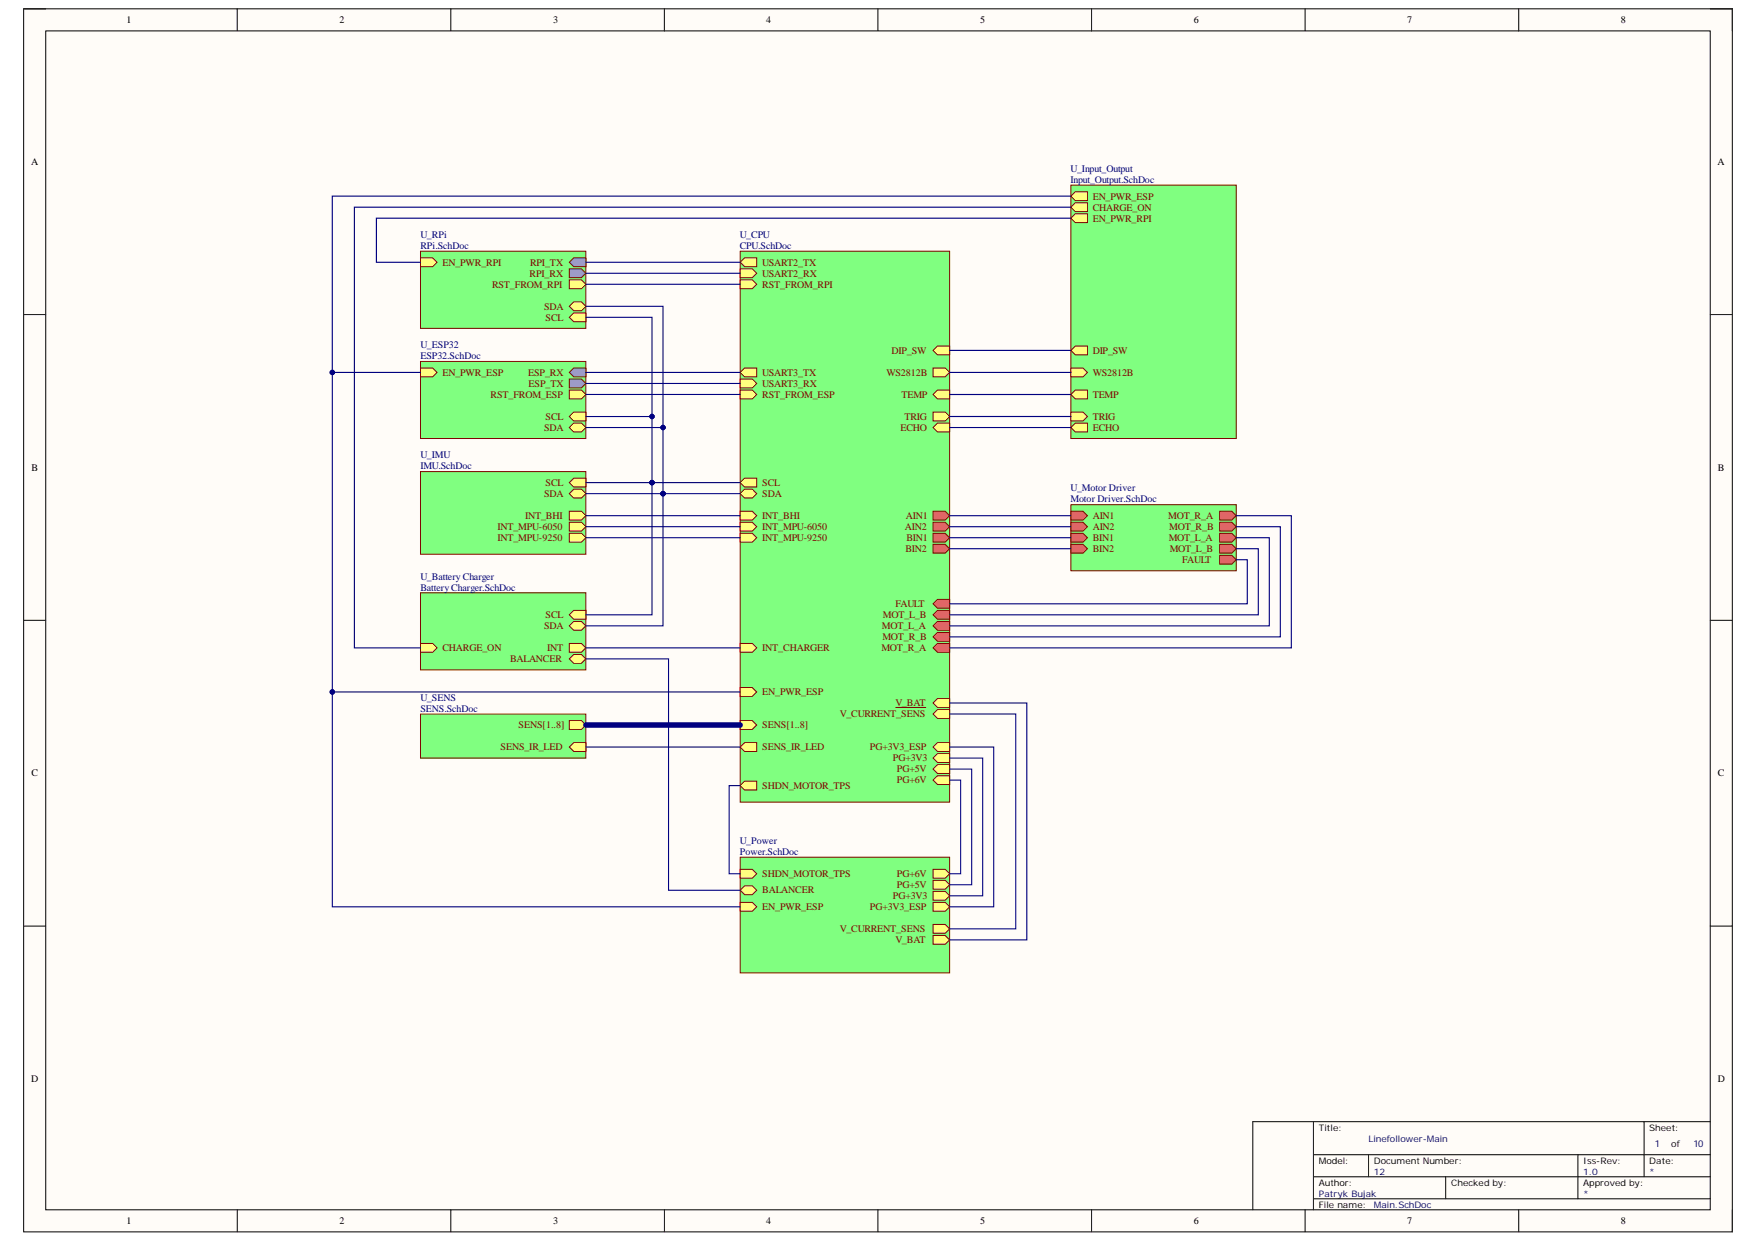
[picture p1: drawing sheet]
<svg xmlns="http://www.w3.org/2000/svg" width="297mm" height="210mm" viewBox="0 0 297 210" stroke-linecap="round" stroke-linejoin="round" font-family="sans-serif">
<path d="M4 1.5h288.7v206.5h-288.7z" fill-rule="evenodd" fill="#fffcf8"/>
<path d="M4 1.5h288.7v206.5h-288.7z" fill="none" stroke="#000" stroke-width=".17"/>
<path d="M7.7 5.2h281.3v199.1h-281.3z" fill-rule="evenodd" fill="#fffcf8"/>
<g fill="none" stroke="#000" stroke-width=".17">
<path d="M4 1.5h3.7M7.7 5.2h281.3v199.1h-281.3zM40.1 1.5v3.7M76.2 1.5v3.7M112.3 1.5v3.7M148.3 1.5v3.7M184.4 1.5v3.7M220.5 1.5v3.7M256.6 1.5v3.7M289 1.5h3.7v3.7M4 53.1h3.7M289 53.1h3.7"/>
<path d="M4 104.8h3.7M289 104.8h3.7M4 156.4h3.7M289 156.4h3.7M221.9 195h67.1M221.9 198.7h67.1M221.9 189.4v14.9M231.2 195v3.7M244.3 198.7v3.7M266.6 195v7.4M277.8 189.4v9.3M289 189.4h-77.3v14.9"/>
<path d="M40.1 204.3v3.7M76.2 204.3v3.7M112.3 204.3v3.7M148.3 204.3v3.7M184.4 204.3v3.7M220.5 204.3v3.7M221.9 202.4h67.1M256.6 204.3v3.7M292.7 204.3v3.7"/>
</g>
<path d="M71 120.6h28v7.4h-28z" fill-rule="evenodd" fill="#80ff80"/>
<path d="M71 120.6h28v7.4h-28z" fill="none" stroke="#800000" stroke-width=".17"/>
<path d="M96.2 121.7h2l.8 .7-.8 .8h-2z" fill-rule="evenodd" fill="#ffff80"/>
<path d="M96.2 121.7h2l.8 .7-.8 .8h-2z" fill="none" stroke="#800000" stroke-width=".17"/>
<path d="M96.2 126.2l.7-.8h2.1v1.5h-2.1z" fill-rule="evenodd" fill="#ffff80"/>
<path d="M96.2 126.2l.7-.8h2.1v1.5h-2.1z" fill="none" stroke="#800000" stroke-width=".17"/>
<path d="M125.1 144.8h35.4v19.5h-35.4z" fill-rule="evenodd" fill="#80ff80"/>
<path d="M125.1 144.8h35.4v19.5h-35.4z" fill="none" stroke="#800000" stroke-width=".17"/>
<path d="M125.1 146.8h2l.8 .8-.8 .7h-2z" fill-rule="evenodd" fill="#ffff80"/>
<path d="M125.1 146.8h2l.8 .8-.8 .7h-2z" fill="none" stroke="#800000" stroke-width=".17"/>
<path d="M157.7 146.8h2l.8 .8-.8 .7h-2z" fill-rule="evenodd" fill="#ffff80"/>
<path d="M157.7 146.8h2l.8 .8-.8 .7h-2z" fill="none" stroke="#800000" stroke-width=".17"/>
<path d="M157.7 148.7h2l.8 .7-.8 .8h-2z" fill-rule="evenodd" fill="#ffff80"/>
<path d="M157.7 148.7h2l.8 .7-.8 .8h-2z" fill="none" stroke="#800000" stroke-width=".17"/>
<path d="M157.7 150.5h2l.8 .8-.8 .7h-2z" fill-rule="evenodd" fill="#ffff80"/>
<path d="M157.7 150.5h2l.8 .8-.8 .7h-2z" fill="none" stroke="#800000" stroke-width=".17"/>
<path d="M157.7 152.4h2l.8 .7-.8 .8h-2z" fill-rule="evenodd" fill="#ffff80"/>
<path d="M157.7 152.4h2l.8 .7-.8 .8h-2z" fill="none" stroke="#800000" stroke-width=".17"/>
<path d="M125.1 152.4h2l.8 .7-.8 .8h-2z" fill-rule="evenodd" fill="#ffff80"/>
<path d="M125.1 152.4h2l.8 .7-.8 .8h-2z" fill="none" stroke="#800000" stroke-width=".17"/>
<path d="M157.7 156.1h2l.8 .8-.8 .7h-2z" fill-rule="evenodd" fill="#ffff80"/>
<path d="M157.7 156.1h2l.8 .8-.8 .7h-2z" fill="none" stroke="#800000" stroke-width=".17"/>
<path d="M157.7 158h2l.8 .7-.8 .8h-2z" fill-rule="evenodd" fill="#ffff80"/>
<path d="M157.7 158h2l.8 .7-.8 .8h-2z" fill="none" stroke="#800000" stroke-width=".17"/>
<path d="M125.1 150.3l.7-.7h1.3l.8 .7-.8 .8h-1.3z" fill-rule="evenodd" fill="#ffff80"/>
<path d="M125.1 150.3l.7-.7h1.3l.8 .7-.8 .8h-1.3z" fill="none" stroke="#800000" stroke-width=".17"/>
<path d="M180.9 85.2h28v11.2h-28z" fill-rule="evenodd" fill="#80ff80"/>
<path d="M180.9 85.2h28v11.2h-28z" fill="none" stroke="#800000" stroke-width=".17"/>
<path d="M180.9 88.2h2.1l.7 .7-.7 .8h-2.1z" fill-rule="evenodd" fill="#e06666"/>
<path d="M180.9 88.2h2.1l.7 .7-.7 .8h-2.1z" fill="none" stroke="#800000" stroke-width=".17"/>
<path d="M180.9 86.3h2.1l.7 .8-.7 .7h-2.1z" fill-rule="evenodd" fill="#e06666"/>
<path d="M180.9 86.3h2.1l.7 .8-.7 .7h-2.1z" fill="none" stroke="#800000" stroke-width=".17"/>
<path d="M180.9 90.1h2.1l.7 .7-.7 .8h-2.1z" fill-rule="evenodd" fill="#e06666"/>
<path d="M180.9 90.1h2.1l.7 .7-.7 .8h-2.1z" fill="none" stroke="#800000" stroke-width=".17"/>
<path d="M180.9 91.9h2.1l.7 .8-.7 .7h-2.1z" fill-rule="evenodd" fill="#e06666"/>
<path d="M180.9 91.9h2.1l.7 .8-.7 .7h-2.1z" fill="none" stroke="#800000" stroke-width=".17"/>
<path d="M206.1 93.8h2l.8 .7-.8 .8h-2z" fill-rule="evenodd" fill="#e06666"/>
<path d="M206.1 93.8h2l.8 .7-.8 .8h-2z" fill="none" stroke="#800000" stroke-width=".17"/>
<path d="M206.1 88.2h2l.8 .7-.8 .8h-2z" fill-rule="evenodd" fill="#e06666"/>
<path d="M206.1 88.2h2l.8 .7-.8 .8h-2z" fill="none" stroke="#800000" stroke-width=".17"/>
<path d="M206.1 86.3h2l.8 .8-.8 .7h-2z" fill-rule="evenodd" fill="#e06666"/>
<path d="M206.1 86.3h2l.8 .8-.8 .7h-2z" fill="none" stroke="#800000" stroke-width=".17"/>
<path d="M206.1 91.9h2l.8 .8-.8 .7h-2z" fill-rule="evenodd" fill="#e06666"/>
<path d="M206.1 91.9h2l.8 .8-.8 .7h-2z" fill="none" stroke="#800000" stroke-width=".17"/>
<path d="M206.1 90.1h2l.8 .7-.8 .8h-2z" fill-rule="evenodd" fill="#e06666"/>
<path d="M206.1 90.1h2l.8 .7-.8 .8h-2z" fill="none" stroke="#800000" stroke-width=".17"/>
<path d="M125.1 42.4h35.4v93.1h-35.4z" fill-rule="evenodd" fill="#80ff80"/>
<path d="M125.1 42.4h35.4v93.1h-35.4z" fill="none" stroke="#800000" stroke-width=".17"/>
<path d="M125.1 121.7h2l.8 .7-.8 .8h-2z" fill-rule="evenodd" fill="#ffff80"/>
<path d="M125.1 121.7h2l.8 .7-.8 .8h-2z" fill="none" stroke="#800000" stroke-width=".17"/>
<path d="M125.1 81.5l.7-.7h2.1v1.4h-2.1z" fill-rule="evenodd" fill="#ffff80"/>
<path d="M125.1 81.5l.7-.7h2.1v1.4h-2.1z" fill="none" stroke="#800000" stroke-width=".17"/>
<path d="M125.1 83.4l.7-.8h1.3l.8 .8-.8 .7h-1.3z" fill-rule="evenodd" fill="#ffff80"/>
<path d="M125.1 83.4l.7-.8h1.3l.8 .8-.8 .7h-1.3z" fill="none" stroke="#800000" stroke-width=".17"/>
<path d="M125.1 86.3h2l.8 .8-.8 .7h-2z" fill-rule="evenodd" fill="#ffff80"/>
<path d="M125.1 86.3h2l.8 .8-.8 .7h-2z" fill="none" stroke="#800000" stroke-width=".17"/>
<path d="M125.1 90.1h2l.8 .7-.8 .7h-2z" fill-rule="evenodd" fill="#ffff80"/>
<path d="M125.1 90.1h2l.8 .7-.8 .7h-2z" fill="none" stroke="#800000" stroke-width=".17"/>
<path d="M125.1 88.2h2l.8 .7-.8 .8h-2z" fill-rule="evenodd" fill="#ffff80"/>
<path d="M125.1 88.2h2l.8 .7-.8 .8h-2z" fill="none" stroke="#800000" stroke-width=".17"/>
<path d="M157.7 88.2h2l.8 .7-.8 .8h-2z" fill-rule="evenodd" fill="#e06666"/>
<path d="M157.7 88.2h2l.8 .7-.8 .8h-2z" fill="none" stroke="#800000" stroke-width=".17"/>
<path d="M157.7 86.3h2l.8 .8-.8 .7h-2z" fill-rule="evenodd" fill="#e06666"/>
<path d="M157.7 86.3h2l.8 .8-.8 .7h-2z" fill="none" stroke="#800000" stroke-width=".17"/>
<path d="M157.7 90.1h2l.8 .7-.8 .7h-2z" fill-rule="evenodd" fill="#e06666"/>
<path d="M157.7 90.1h2l.8 .7-.8 .7h-2z" fill="none" stroke="#800000" stroke-width=".17"/>
<path d="M157.7 91.9h2l.8 .8-.8 .7h-2z" fill-rule="evenodd" fill="#e06666"/>
<path d="M157.7 91.9h2l.8 .8-.8 .7h-2z" fill="none" stroke="#800000" stroke-width=".17"/>
<path d="M157.7 102l.7-.8h2.1v1.5h-2.1z" fill-rule="evenodd" fill="#e06666"/>
<path d="M157.7 102l.7-.8h2.1v1.5h-2.1z" fill="none" stroke="#800000" stroke-width=".17"/>
<path d="M157.7 107.5l.7-.7h2.1v1.5h-2.1z" fill-rule="evenodd" fill="#e06666"/>
<path d="M157.7 107.5l.7-.7h2.1v1.5h-2.1z" fill="none" stroke="#800000" stroke-width=".17"/>
<path d="M157.7 109.4l.7-.7h2.1v1.4h-2.1z" fill-rule="evenodd" fill="#e06666"/>
<path d="M157.7 109.4l.7-.7h2.1v1.4h-2.1z" fill="none" stroke="#800000" stroke-width=".17"/>
<path d="M157.7 103.8l.7-.7h2.1v1.5h-2.1z" fill-rule="evenodd" fill="#e06666"/>
<path d="M157.7 103.8l.7-.7h2.1v1.5h-2.1z" fill="none" stroke="#800000" stroke-width=".17"/>
<path d="M157.7 105.7l.7-.8h2.1v1.5h-2.1z" fill-rule="evenodd" fill="#e06666"/>
<path d="M157.7 105.7l.7-.8h2.1v1.5h-2.1z" fill="none" stroke="#800000" stroke-width=".17"/>
<path d="M125.1 132.7l.7-.8h2.1v1.5h-2.1z" fill-rule="evenodd" fill="#ffff80"/>
<path d="M125.1 132.7l.7-.8h2.1v1.5h-2.1z" fill="none" stroke="#800000" stroke-width=".17"/>
<path d="M157.7 126.2l.7-.8h2.1v1.5h-2.1z" fill-rule="evenodd" fill="#ffff80"/>
<path d="M157.7 126.2l.7-.8h2.1v1.5h-2.1z" fill="none" stroke="#800000" stroke-width=".17"/>
<path d="M157.7 131.7l.7-.7h2.1v1.5h-2.1z" fill-rule="evenodd" fill="#ffff80"/>
<path d="M157.7 131.7l.7-.7h2.1v1.5h-2.1z" fill="none" stroke="#800000" stroke-width=".17"/>
<path d="M157.7 129.9l.7-.8h2.1v1.5h-2.1z" fill-rule="evenodd" fill="#ffff80"/>
<path d="M157.7 129.9l.7-.8h2.1v1.5h-2.1z" fill="none" stroke="#800000" stroke-width=".17"/>
<path d="M157.7 128l.7-.7h2.1v1.5h-2.1z" fill-rule="evenodd" fill="#ffff80"/>
<path d="M157.7 128l.7-.7h2.1v1.5h-2.1z" fill="none" stroke="#800000" stroke-width=".17"/>
<path d="M125.1 126.2l.7-.8h2.1v1.5h-2.1z" fill-rule="evenodd" fill="#ffff80"/>
<path d="M125.1 126.2l.7-.8h2.1v1.5h-2.1z" fill="none" stroke="#800000" stroke-width=".17"/>
<path d="M157.7 69.6h2l.8 .7-.8 .8h-2z" fill-rule="evenodd" fill="#ffff80"/>
<path d="M157.7 69.6h2l.8 .7-.8 .8h-2z" fill="none" stroke="#800000" stroke-width=".17"/>
<path d="M157.7 72.2l.7-.8h2.1v1.5h-2.1z" fill-rule="evenodd" fill="#ffff80"/>
<path d="M157.7 72.2l.7-.8h2.1v1.5h-2.1z" fill="none" stroke="#800000" stroke-width=".17"/>
<path d="M157.7 66.6l.7-.7h2.1v1.5h-2.1z" fill-rule="evenodd" fill="#ffff80"/>
<path d="M157.7 66.6l.7-.7h2.1v1.5h-2.1z" fill="none" stroke="#800000" stroke-width=".17"/>
<path d="M157.7 62.1h2l.8 .8-.8 .7h-2z" fill-rule="evenodd" fill="#ffff80"/>
<path d="M157.7 62.1h2l.8 .8-.8 .7h-2z" fill="none" stroke="#800000" stroke-width=".17"/>
<path d="M157.7 59.2l.7-.8h2.1v1.5h-2.1z" fill-rule="evenodd" fill="#ffff80"/>
<path d="M157.7 59.2l.7-.8h2.1v1.5h-2.1z" fill="none" stroke="#800000" stroke-width=".17"/>
<path d="M157.7 120.6l.7-.8h2.1v1.5h-2.1z" fill-rule="evenodd" fill="#ffff80"/>
<path d="M157.7 120.6l.7-.8h2.1v1.5h-2.1z" fill="none" stroke="#800000" stroke-width=".17"/>
<path d="M157.7 118.7l.7-.7h2.1v1.5h-2.1z" fill-rule="evenodd" fill="#ffff80"/>
<path d="M151.4 119.5h5M157.7 118.7l.7-.7h2.1v1.5h-2.1z" fill="none" stroke="#800000" stroke-width=".17"/>
<path d="M125.1 116.1h2l.8 .8-.8 .7h-2z" fill-rule="evenodd" fill="#ffff80"/>
<path d="M125.1 116.1h2l.8 .8-.8 .7h-2z" fill="none" stroke="#800000" stroke-width=".17"/>
<path d="M125.1 108.7h2l.8 .7-.8 .7h-2z" fill-rule="evenodd" fill="#ffff80"/>
<path d="M125.1 108.7h2l.8 .7-.8 .7h-2z" fill="none" stroke="#800000" stroke-width=".17"/>
<path d="M125.1 65.9h2l.8 .7-.8 .8h-2z" fill-rule="evenodd" fill="#ffff80"/>
<path d="M125.1 65.9h2l.8 .7-.8 .8h-2z" fill="none" stroke="#800000" stroke-width=".17"/>
<path d="M125.1 47.3h2l.8 .7-.8 .7h-2z" fill-rule="evenodd" fill="#ffff80"/>
<path d="M125.1 47.3h2l.8 .7-.8 .7h-2z" fill="none" stroke="#800000" stroke-width=".17"/>
<path d="M125.1 44.3l.7-.8h2.1v1.5h-2.1z" fill-rule="evenodd" fill="#ffff80"/>
<path d="M125.1 44.3l.7-.8h2.1v1.5h-2.1z" fill="none" stroke="#800000" stroke-width=".17"/>
<path d="M125.1 45.4h2l.8 .7-.8 .8h-2z" fill-rule="evenodd" fill="#ffff80"/>
<path d="M125.1 45.4h2l.8 .7-.8 .8h-2z" fill="none" stroke="#800000" stroke-width=".17"/>
<path d="M125.1 64h2l.8 .8-.8 .7h-2z" fill-rule="evenodd" fill="#ffff80"/>
<path d="M125.1 64h2l.8 .8-.8 .7h-2z" fill="none" stroke="#800000" stroke-width=".17"/>
<path d="M125.1 62.9l.7-.8h2.1v1.5h-2.1z" fill-rule="evenodd" fill="#ffff80"/>
<path d="M125.1 62.9l.7-.8h2.1v1.5h-2.1z" fill="none" stroke="#800000" stroke-width=".17"/>
<path d="M71 79.6h28v14h-28z" fill-rule="evenodd" fill="#80ff80"/>
<path d="M71 79.6h28v14h-28z" fill="none" stroke="#800000" stroke-width=".17"/>
<path d="M96.2 86.3h2l.8 .8-.8 .7h-2z" fill-rule="evenodd" fill="#ffff80"/>
<path d="M96.2 86.3h2l.8 .8-.8 .7h-2z" fill="none" stroke="#800000" stroke-width=".17"/>
<path d="M96.2 90.1h2l.8 .7-.8 .7h-2z" fill-rule="evenodd" fill="#ffff80"/>
<path d="M96.2 90.1h2l.8 .7-.8 .7h-2z" fill="none" stroke="#800000" stroke-width=".17"/>
<path d="M96.2 88.2h2l.8 .7-.8 .8h-2z" fill-rule="evenodd" fill="#ffff80"/>
<path d="M96.2 88.2h2l.8 .7-.8 .8h-2z" fill="none" stroke="#800000" stroke-width=".17"/>
<path d="M96.2 81.5l.7-.7h2.1v1.4h-2.1z" fill-rule="evenodd" fill="#ffff80"/>
<path d="M96.2 81.5l.7-.7h2.1v1.4h-2.1z" fill="none" stroke="#800000" stroke-width=".17"/>
<path d="M96.2 83.4l.7-.8h1.3l.8 .8-.8 .7h-1.3z" fill-rule="evenodd" fill="#ffff80"/>
<path d="M96.2 83.4l.7-.8h1.3l.8 .8-.8 .7h-1.3z" fill="none" stroke="#800000" stroke-width=".17"/>
<path d="M71 61h28v13.1h-28z" fill-rule="evenodd" fill="#80ff80"/>
<path d="M71 61h28v13.1h-28z" fill="none" stroke="#800000" stroke-width=".17"/>
<path d="M96.2 64h2l.8 .8-.8 .7h-2z" fill-rule="evenodd" fill="#6d9eeb"/>
<path d="M96.2 64h2l.8 .8-.8 .7h-2z" fill="none" stroke="#800000" stroke-width=".17"/>
<path d="M96.2 62.9l.7-.8h2.1v1.5h-2.1z" fill-rule="evenodd" fill="#6d9eeb"/>
<path d="M96.2 62.9l.7-.8h2.1v1.5h-2.1z" fill="none" stroke="#800000" stroke-width=".17"/>
<path d="M71 62.1h2.1l.7 .8-.7 .7h-2.1z" fill-rule="evenodd" fill="#ffff80"/>
<path d="M71 62.1h2.1l.7 .8-.7 .7h-2.1z" fill="none" stroke="#800000" stroke-width=".17"/>
<path d="M96.2 72.2l.7-.8h1.3l.8 .8-.8 .7h-1.3z" fill-rule="evenodd" fill="#ffff80"/>
<path d="M96.2 72.2l.7-.8h1.3l.8 .8-.8 .7h-1.3z" fill="none" stroke="#800000" stroke-width=".17"/>
<path d="M96.2 70.3l.7-.7h2.1v1.5h-2.1z" fill-rule="evenodd" fill="#ffff80"/>
<path d="M96.2 70.3l.7-.7h2.1v1.5h-2.1z" fill="none" stroke="#800000" stroke-width=".17"/>
<path d="M96.2 65.9h2l.8 .7-.8 .8h-2z" fill-rule="evenodd" fill="#ffff80"/>
<path d="M96.2 65.9h2l.8 .7-.8 .8h-2z" fill="none" stroke="#800000" stroke-width=".17"/>
<path d="M71 42.4h28v13.1h-28z" fill-rule="evenodd" fill="#80ff80"/>
<path d="M71 42.4h28v13.1h-28z" fill="none" stroke="#800000" stroke-width=".17"/>
<path d="M96.2 44.3l.7-.8h2.1v1.5h-2.1z" fill-rule="evenodd" fill="#6d9eeb"/>
<path d="M96.2 44.3l.7-.8h2.1v1.5h-2.1z" fill="none" stroke="#800000" stroke-width=".17"/>
<path d="M96.2 45.4h2l.8 .7-.8 .8h-2z" fill-rule="evenodd" fill="#6d9eeb"/>
<path d="M96.2 45.4h2l.8 .7-.8 .8h-2z" fill="none" stroke="#800000" stroke-width=".17"/>
<path d="M96.2 51.7l.7-.7h1.3l.8 .7-.8 .8h-1.3z" fill-rule="evenodd" fill="#ffff80"/>
<path d="M96.2 51.7l.7-.7h1.3l.8 .7-.8 .8h-1.3z" fill="none" stroke="#800000" stroke-width=".17"/>
<path d="M96.2 53.6l.7-.8h2.1v1.5h-2.1z" fill-rule="evenodd" fill="#ffff80"/>
<path d="M96.2 53.6l.7-.8h2.1v1.5h-2.1z" fill="none" stroke="#800000" stroke-width=".17"/>
<path d="M71 43.5h2.1l.7 .8-.7 .7h-2.1z" fill-rule="evenodd" fill="#ffff80"/>
<path d="M71 43.5h2.1l.7 .8-.7 .7h-2.1z" fill="none" stroke="#800000" stroke-width=".17"/>
<path d="M96.2 47.3h2l.8 .7-.8 .7h-2z" fill-rule="evenodd" fill="#ffff80"/>
<path d="M96.2 47.3h2l.8 .7-.8 .7h-2z" fill="none" stroke="#800000" stroke-width=".17"/>
<path d="M180.9 31.3h28v42.8h-28z" fill-rule="evenodd" fill="#80ff80"/>
<path d="M180.9 31.3h28v42.8h-28z" fill="none" stroke="#800000" stroke-width=".17"/>
<path d="M180.9 62.2h2.1l.7 .7-.7 .7h-2.1z" fill-rule="evenodd" fill="#ffff80"/>
<path d="M180.9 62.2h2.1l.7 .7-.7 .7h-2.1z" fill="none" stroke="#800000" stroke-width=".17"/>
<path d="M180.9 69.6h2.1l.7 .7-.7 .8h-2.1z" fill-rule="evenodd" fill="#ffff80"/>
<path d="M180.9 69.6h2.1l.7 .7-.7 .8h-2.1z" fill="none" stroke="#800000" stroke-width=".17"/>
<path d="M180.9 72.2l.8-.7h2v1.4h-2z" fill-rule="evenodd" fill="#ffff80"/>
<path d="M180.9 72.2l.8-.7h2v1.4h-2z" fill="none" stroke="#800000" stroke-width=".17"/>
<path d="M181.7 65.9h2v1.5h-2l-.8-.8z" fill-rule="evenodd" fill="#ffff80"/>
<path d="M181.7 65.9h2v1.5h-2l-.8-.8z" fill="none" stroke="#800000" stroke-width=".17"/>
<path d="M181.7 34.2h2v1.5h-2l-.8-.7z" fill-rule="evenodd" fill="#ffff80"/>
<path d="M181.7 34.2h2v1.5h-2l-.8-.7z" fill="none" stroke="#800000" stroke-width=".17"/>
<path d="M180.9 59.2l.8-.8h2v1.5h-2z" fill-rule="evenodd" fill="#ffff80"/>
<path d="M180.9 59.2l.8-.8h2v1.5h-2z" fill="none" stroke="#800000" stroke-width=".17"/>
<path d="M180.9 33.1l.8-.7h2v1.5h-2z" fill-rule="evenodd" fill="#ffff80"/>
<path d="M180.9 33.1l.8-.7h2v1.5h-2z" fill="none" stroke="#800000" stroke-width=".17"/>
<path d="M181.7 36.1h2v1.5h-2l-.8-.8z" fill-rule="evenodd" fill="#ffff80"/>
<path d="M181.7 36.1h2v1.5h-2l-.8-.8z" fill="none" stroke="#800000" stroke-width=".17"/>
<path d="M71 100.1h28v13h-28z" fill-rule="evenodd" fill="#80ff80"/>
<path d="M71 100.1h28v13h-28z" fill="none" stroke="#800000" stroke-width=".17"/>
<path d="M96.2 105.7l.7-.8h1.3l.8 .8-.8 .7h-1.3z" fill-rule="evenodd" fill="#ffff80"/>
<path d="M96.2 105.7l.7-.8h1.3l.8 .8-.8 .7h-1.3z" fill="none" stroke="#800000" stroke-width=".17"/>
<path d="M96.2 103.8l.7-.7h2.1v1.5h-2.1z" fill-rule="evenodd" fill="#ffff80"/>
<path d="M96.2 103.8l.7-.7h2.1v1.5h-2.1z" fill="none" stroke="#800000" stroke-width=".17"/>
<path d="M71 108.7h2.1l.7 .7-.7 .7h-2.1z" fill-rule="evenodd" fill="#ffff80"/>
<path d="M71 108.7h2.1l.7 .7-.7 .7h-2.1z" fill="none" stroke="#800000" stroke-width=".17"/>
<path d="M96.2 108.7h2l.8 .7-.8 .7h-2z" fill-rule="evenodd" fill="#ffff80"/>
<path d="M96.2 108.7h2l.8 .7-.8 .7h-2z" fill="none" stroke="#800000" stroke-width=".17"/>
<path d="M96.2 111.3l.7-.8h1.3l.8 .8-.8 .7h-1.3z" fill-rule="evenodd" fill="#ffff80"/>
<path d="M96.2 111.3l.7-.8h1.3l.8 .8-.8 .7h-1.3z" fill="none" stroke="#800000" stroke-width=".17"/>
<g fill="none" stroke="#000080" stroke-width=".19">
<path d="M180.9 36.8h-117.3v7.5h7.5M99 53.6h11.2v16.7h-11.2M99 44.3h26.1M99 46.1h26.1M160.5 59.2h20.4M99 66.6h26.1M99 62.9h26.1M160.5 70.3h20.4M160.5 72.2h20.4M160.5 66.6h20.4M160.5 62.9h20.4M160.5 88.9h20.4"/>
<path d="M160.5 87.1h20.4M160.5 90.8h20.4M160.5 92.7h20.4M208.9 94.5h1.8v7.5h-50.2M208.9 92.7h3.7v11.1h-52.1M208.9 90.8h5.6v14.9h-54M208.9 88.9h7.4v18.7h-55.8M160.5 118.7h13v40h-13M125.1 132.7h-1.9v14.9h1.9M160.5 131.7h1.8v15.9h-1.8M160.5 129.9h3.7v19.5h-3.7M160.5 126.2h7.4v26.9h-7.4"/>
<path d="M160.5 128h5.5v23.3h-5.5M160.5 120.6h11.1v36.3h-11.1"/>
</g>
<circle cx="110.2" cy="70.3" r=".37" fill="#000080"/>
<circle cx="110.2" cy="70.3" r=".37" fill="none" stroke="#000080" stroke-width=".17"/>
<path d="M99 51.7h13v20.5" fill="none" stroke="#000080" stroke-width=".19"/>
<circle cx="112" cy="72.2" r=".37" fill="#000080"/>
<circle cx="112" cy="72.2" r=".37" fill="none" stroke="#000080" stroke-width=".17"/>
<path d="M99 72.2h13v33.5h-13" fill="none" stroke="#000080" stroke-width=".19"/>
<circle cx="112" cy="83.4" r=".37" fill="#000080"/>
<circle cx="112" cy="83.4" r=".37" fill="none" stroke="#000080" stroke-width=".17"/>
<circle cx="112" cy="72.2" r=".37" fill="#000080"/>
<circle cx="112" cy="72.2" r=".37" fill="none" stroke="#000080" stroke-width=".17"/>
<path d="M180.9 35h-121v74.4h11.2M99 81.5h11.2M208.9 87.1h9.3v22.3h-57.7M99 126.2h26.1" fill="none" stroke="#000080" stroke-width=".19"/>
<circle cx="110.2" cy="81.5" r=".37" fill="#000080"/>
<circle cx="110.2" cy="81.5" r=".37" fill="none" stroke="#000080" stroke-width=".17"/>
<path d="M110.2 81.5h14.9" fill="none" stroke="#000080" stroke-width=".19"/>
<circle cx="110.2" cy="81.5" r=".37" fill="#000080"/>
<circle cx="110.2" cy="81.5" r=".37" fill="none" stroke="#000080" stroke-width=".17"/>
<path d="M99 83.4h13" fill="none" stroke="#000080" stroke-width=".19"/>
<circle cx="112" cy="83.4" r=".37" fill="#000080"/>
<circle cx="112" cy="83.4" r=".37" fill="none" stroke="#000080" stroke-width=".17"/>
<path d="M112 83.4h13.1" fill="none" stroke="#000080" stroke-width=".19"/>
<circle cx="112" cy="83.4" r=".37" fill="#000080"/>
<circle cx="112" cy="83.4" r=".37" fill="none" stroke="#000080" stroke-width=".17"/>
<path d="M180.9 33.1h-124.8v29.8h15M99 88.9h26.1M99 90.8h26.1M99 87.1h26.1M99 109.4h26.1" fill="none" stroke="#000080" stroke-width=".19"/>
<circle cx="56.1" cy="62.9" r=".37" fill="#000080"/>
<circle cx="56.1" cy="62.9" r=".37" fill="none" stroke="#000080" stroke-width=".17"/>
<path d="M56.2 62.9v90.2h68.9" fill="none" stroke="#000080" stroke-width=".19"/>
<circle cx="56.1" cy="62.9" r=".37" fill="#000080"/>
<circle cx="56.1" cy="62.9" r=".37" fill="none" stroke="#000080" stroke-width=".17"/>
<circle cx="56.1" cy="116.8" r=".37" fill="#000080"/>
<circle cx="56.1" cy="116.8" r=".37" fill="none" stroke="#000080" stroke-width=".17"/>
<path d="M56.2 116.9h68.9" fill="none" stroke="#000080" stroke-width=".19"/>
<circle cx="56.1" cy="116.8" r=".37" fill="#000080"/>
<circle cx="56.1" cy="116.8" r=".37" fill="none" stroke="#000080" stroke-width=".17"/>
<path d="M110.2 70.3v33.5h-11.2" fill="none" stroke="#000080" stroke-width=".19"/>
<circle cx="110.2" cy="81.5" r=".37" fill="#000080"/>
<circle cx="110.2" cy="81.5" r=".37" fill="none" stroke="#000080" stroke-width=".17"/>
<circle cx="110.2" cy="70.3" r=".37" fill="#000080"/>
<circle cx="110.2" cy="70.3" r=".37" fill="none" stroke="#000080" stroke-width=".17"/>
<path d="M99 48h26.1M99 64.8h26.1M99 111.3h14v39h12.1" fill="none" stroke="#000080" stroke-width=".19"/>
<path d="M99 122.4h26.1" fill="none" stroke="#000080" stroke-width=".93"/>
<g font-size="1.7">
<text x="21.4" y="3.9">1</text>
<text x="57.3" y="3.9">2</text>
<text x="93.5" y="3.9">3</text>
<text x="129.5" y="3.9">4</text>
<text x="165.6" y="3.9">5</text>
<text x="201.7" y="3.9">6</text>
<text x="237.7" y="3.9">7</text>
<text x="273.9" y="3.9">8</text>
<text x="5.2" y="27.9">A</text>
<text x="290.2" y="27.9">A</text>
<text x="5.3" y="79.5">B</text>
<text x="290.3" y="79.5">B</text>
<text x="5.3" y="131.1">C</text>
<text x="290.3" y="131.1">C</text>
<text x="5.2" y="182.7">D</text>
<text x="290.3" y="182.7">D</text>
<text x="21.4" y="206.7">1</text>
<text x="57.3" y="206.7">2</text>
<text x="93.5" y="206.7">3</text>
<text x="129.5" y="206.7">4</text>
<text x="165.6" y="206.7">5</text>
<text x="201.7" y="206.7">6</text>
<text x="237.7" y="206.7">7</text>
<text x="273.9" y="206.7">8</text>
</g>
<g font-size="1.7" fill="#000080">
<text x="180.9" y="29.1">U_Input_Output</text>
<text x="180.9" y="30.9">Input_Output.SchDoc</text>
<text x="71" y="40.2">U_RPi</text>
<text x="125" y="40.2">U_CPU</text>
<text x="71" y="42.1">RPi.SchDoc</text>
<text x="125" y="42.1">CPU.SchDoc</text>
<text x="71" y="58.8">U_ESP32</text>
<text x="71" y="60.7">ESP32.SchDoc</text>
<text x="71" y="77.4">U_IMU</text>
<text x="71" y="79.2">IMU.SchDoc</text>
<text x="180.9" y="83">U_Motor Driver</text>
<text x="180.9" y="84.8">Motor Driver.SchDoc</text>
<text x="71" y="97.9">U_Battery Charger</text>
<text x="71" y="99.8">Battery Charger.SchDoc</text>
<text x="71" y="118.4">U_SENS</text>
<text x="71" y="120.2">SENS.SchDoc</text>
<text x="125" y="142.5">U_Power</text>
<text x="125" y="144.4">Power.SchDoc</text>
</g>
<g font-size="1.7" fill="#800000">
<text x="184.6" y="35.6">CHARGE_ON</text>
<text x="184.6" y="33.7">EN_PWR_ESP</text>
<text x="184.6" y="37.4">EN_PWR_RPI</text>
<text x="74.8" y="44.9">EN_PWR_RPI</text>
<text x="89.5" y="46.7">RPI_RX</text>
<text x="89.6" y="44.9">RPI_TX</text>
<text x="128.8" y="44.9">USART2_TX</text>
<text x="128.8" y="46.7">USART2_RX</text>
<text x="83.1" y="48.6">RST_FROM_RPI</text>
<text x="91.9" y="52.3">SDA</text>
<text x="128.8" y="48.6">RST_FROM_RPI</text>
<text x="92.2" y="54.1">SCL</text>
<text x="150.6" y="59.7">DIP_SW</text>
<text x="184.6" y="59.7">DIP_SW</text>
<text x="74.8" y="63.4">EN_PWR_ESP</text>
<text x="89.2" y="63.4">ESP_RX</text>
<text x="89.3" y="65.3">ESP_TX</text>
<text x="128.8" y="65.3">USART3_RX</text>
<text x="128.8" y="63.4">USART3_TX</text>
<text x="149.8" y="63.4">WS2812B</text>
<text x="184.6" y="63.4">WS2812B</text>
<text x="82.9" y="67.2">RST_FROM_ESP</text>
<text x="92.2" y="70.9">SCL</text>
<text x="128.8" y="67.2">RST_FROM_ESP</text>
<text x="152.3" y="67.2">TEMP</text>
<text x="152.8" y="70.9">TRIG</text>
<text x="184.6" y="70.9">TRIG</text>
<text x="184.6" y="67.2">TEMP</text>
<text x="91.9" y="72.7">SDA</text>
<text x="152.1" y="72.7">ECHO</text>
<text x="184.6" y="72.7">ECHO</text>
<text x="91.9" y="83.9">SDA</text>
<text x="92.2" y="82">SCL</text>
<text x="128.8" y="82">SCL</text>
<text x="128.8" y="83.9">SDA</text>
<text x="84.1" y="89.5">INT_MPU-6050</text>
<text x="88.7" y="87.7">INT_BHI</text>
<text x="128.8" y="87.7">INT_BHI</text>
<text x="128.8" y="89.5">INT_MPU-6050</text>
<text x="152.9" y="89.5">AIN2</text>
<text x="153.1" y="87.7">AIN1</text>
<text x="184.6" y="89.5">AIN2</text>
<text x="184.6" y="87.7">AIN1</text>
<text x="197.4" y="87.7">MOT_R_A</text>
<text x="197.6" y="89.5">MOT_R_B</text>
<text x="84.1" y="91.4">INT_MPU-9250</text>
<text x="128.8" y="91.4">INT_MPU-9250</text>
<text x="153" y="93.3">BIN2</text>
<text x="153.2" y="91.4">BIN1</text>
<text x="184.6" y="91.4">BIN1</text>
<text x="184.6" y="93.3">BIN2</text>
<text x="197.5" y="91.4">MOT_L_A</text>
<text x="197.6" y="93.3">MOT_L_B</text>
<text x="199.8" y="95.1">FAULT</text>
<text x="91.9" y="106.3">SDA</text>
<text x="92.2" y="104.4">SCL</text>
<text x="149" y="106.3">MOT_L_A</text>
<text x="149.2" y="104.4">MOT_L_B</text>
<text x="151.3" y="102.6">FAULT</text>
<text x="74.8" y="110">CHARGE_ON</text>
<text x="86.2" y="111.8">BALANCER</text>
<text x="92.4" y="110">INT</text>
<text x="128.8" y="110">INT_CHARGER</text>
<text x="148.9" y="110">MOT_R_A</text>
<text x="149.1" y="108.1">MOT_R_B</text>
<text x="128.8" y="117.4">EN_PWR_ESP</text>
<text x="151.3" y="119.3">V_BAT</text>
<text x="87.6" y="123">SENS[1..8]</text>
<text x="128.8" y="123">SENS[1..8]</text>
<text x="141.9" y="121.1">V_CURRENT_SENS</text>
<text x="84.6" y="126.7">SENS_IR_LED</text>
<text x="128.8" y="126.7">SENS_IR_LED</text>
<text x="147" y="126.7">PG+3V3_ESP</text>
<text x="150.9" y="128.6">PG+3V3</text>
<text x="151.6" y="130.4">PG+5V</text>
<text x="128.8" y="133.2">SHDN_MOTOR_TPS</text>
<text x="151.6" y="132.3">PG+6V</text>
<text x="128.8" y="148.1">SHDN_MOTOR_TPS</text>
<text x="151.6" y="148.1">PG+6V</text>
<text x="151.6" y="150">PG+5V</text>
<text x="128.8" y="153.7">EN_PWR_ESP</text>
<text x="128.8" y="150.9">BALANCER</text>
<text x="147" y="153.7">PG+3V3_ESP</text>
<text x="150.9" y="151.8">PG+3V3</text>
<text x="141.9" y="157.4">V_CURRENT_SENS</text>
<text x="151.3" y="159.2">V_BAT</text>
</g>
<g font-size="1.6" fill="#000e4f">
<text x="279.6" y="193.7">1</text>
<text x="286.1" y="193.7">10</text>
</g>
<g font-size="1.5">
<text x="222.9" y="190.9">Title:</text>
<text x="278.7" y="190.9">Sheet:</text>
<text x="222.9" y="196.5">Model:</text>
<text x="232.2" y="196.5">Document Number:</text>
<text x="267.5" y="196.5">Iss-Rev:</text>
<text x="278.7" y="196.5">Date:</text>
<text x="282.4" y="193.7">of</text>
<text x="222.9" y="200.2">Author:</text>
<text x="222.9" y="203.9">File name:</text>
<text x="245.2" y="200.2">Checked by:</text>
<text x="267.5" y="200.2">Approved by:</text>
</g>
<g font-size="1.5" fill="#000e4f">
<text x="231.2" y="192.8">Linefollower-Main</text>
<text x="222.9" y="202.1">Patryk Bujak</text>
<text x="232.2" y="203.9">Main.SchDoc</text>
<text x="232.2" y="198.4">12</text>
<text x="267.5" y="198.4">1.0</text>
<text x="267.5" y="202.1">*</text>
<text x="278.7" y="198.4">*</text>
</g>
</svg>
